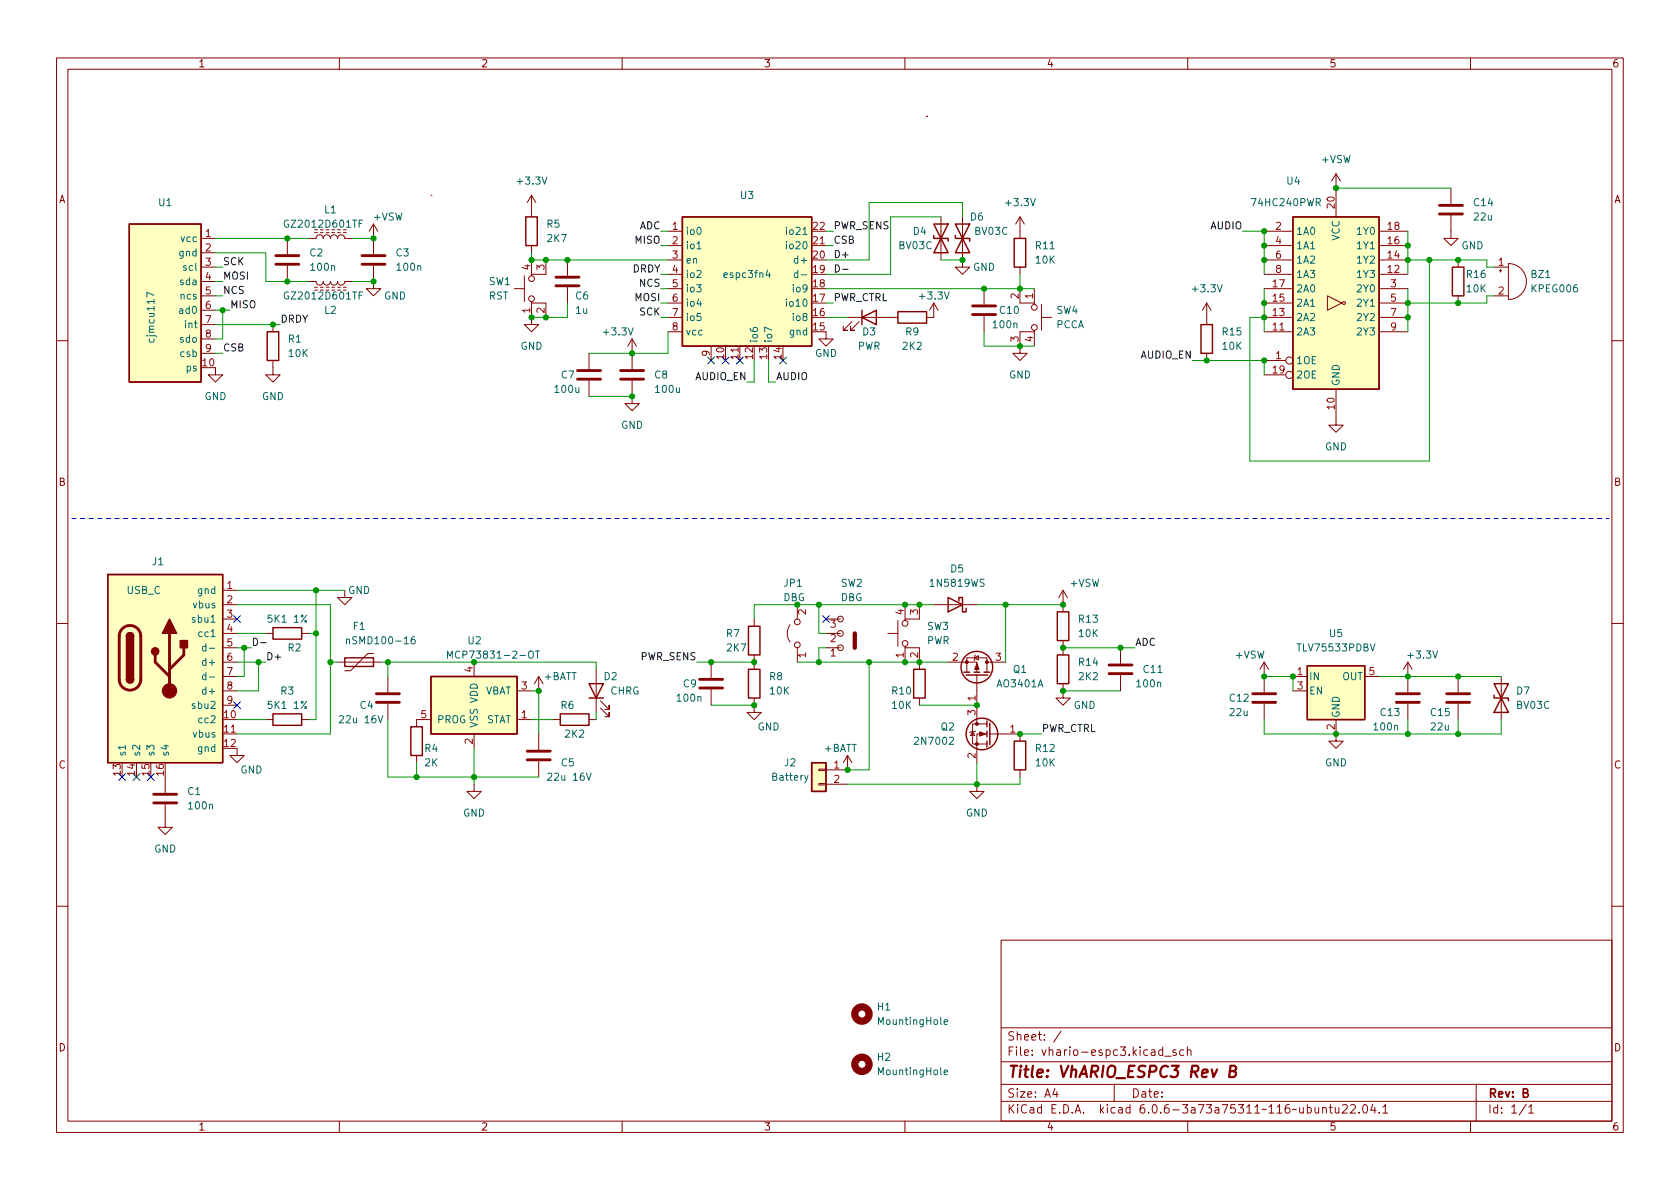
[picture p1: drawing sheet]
<svg xmlns="http://www.w3.org/2000/svg" width="297mm" height="210mm" viewBox="0 0 297 210" stroke-linecap="round" stroke-linejoin="round" font-family="sans-serif">
<g fill="none" stroke="#840000" stroke-width=".18">
<path d="M10 10.2h277v190.1h-277zM12 12.2h273v186.1h-273zM60 10.2v2M110 10.2v2M160 10.2v2M210 10.2v2M260 10.2v2M66 39.6v5.4M66 39.6l-.7 1.3M66 39.6l.8 1.3M76.2 34.5h.1M94 34.5v3.8"/>
<path d="M94 34.5l-.8 1.3M94 34.5l.7 1.3M163.8 20.6h.1M166.4 38.3v7.7M170.2 38.3v8.9h1.2l-1.2 1.3-1.3-1.3h1.3M180.3 38.3l-.7 1.3M180.3 38.3v3.9M180.3 38.3l.8 1.3M236.2 30.7l-.7 1.3M236.2 30.7v7.6M236.2 30.7l.8 1.3M256.5 38.1v4.1h1.3l-1.3 1.2-1.2-1.2h1.2"/>
<path d="M256.5 33.3v2.8M35.6 42.2h2.5M35.6 47.2h2.5M35.6 52.3h2.5M35.6 44.7h2.5M35.6 49.8h2.5M35.6 54.9h2.5M35.6 57.4h2.5M35.6 59.9h2.5M48.3 57.4v1.3M50.8 42.2v2.8M50.8 47v2.8"/>
<path d="M54.6 42.2h1.3a.64 .64 0 0 1 .6-.7 .64 .64 0 0 1 .6 .7 .64 .64 0 0 1 .7-.7 .64 .64 0 0 1 .6 .7 .64 .64 0 0 1 .7-.7 .64 .64 0 0 1 .6 .7 .64 .64 0 0 1 .6-.7 .64 .64 0 0 1 .7 .7h1.2M54.6 49.8h1.3a.64 .64 0 0 0 .6 .6 .64 .64 0 0 0 .6-.6 .64 .64 0 0 0 .7 .6 .64 .64 0 0 0 .6-.6 .64 .64 0 0 0 .7 .6 .64 .64 0 0 0 .6-.6 .64 .64 0 0 0 .6 .6 .64 .64 0 0 0 .7-.6h1.2M55.6 41.1h.5M55.6 50.8h.5M56.6 41.1h.5M56.6 50.8h.5M57.7 41.1h.5M57.7 50.8h.5M58.7 41.1h.5M58.7 50.8h.5M59.7 41.1h.5M59.7 50.8h.5"/>
<path d="M60.7 41.1h.5M60.7 50.8h.5M66 47v4h1.3l-1.3 1.3-1.2-1.3h1.2M90.9 51h1.8M92.7 48.8v4.5M94 53.6v3.8h1.2l-1.2 1.3-1.3-1.3h1.3M94 53.3v.3h2.5v2.5M94 43.4v1.3M94 46v2.5M96.5 46v2.5h-2.5v.3M100.3 46v2.8M100.3 50.8v2.8"/>
<path d="M111.8 59.9l-.8 1.3M111.8 59.9v5.4M111.8 59.9l.7 1.3M118.1 40.9h2.5M118.1 43.4h2.5M118.1 46h2.5M118.1 48.5h2.5M118.1 51h2.5M118.1 53.6h2.5M118.1 56.1h2.5M118.1 58.7h2.5M143.5 43.4h2.5"/>
<path d="M146 58.7v1.2h1.3l-1.3 1.3-1.2-1.3h1.2M149.9 56.1h8.8M150.6 56.9l-1.5 1.5h.8h-.8v-.7M151.9 56.9l-1.5 1.5h.7h-.7v-.7M165.1 53.6v2.5h-1.3M165.1 53.6l-.8 1.3M165.1 53.6l.8 1.3M174 51v2.8M174 55.9v2.8M180.3 51v2.6h2.6v.2M180.3 47.2v1.3M182.9 58.4v.3h-2.6v3.8h1.3l-1.3 1.2-1.2-1.2h1.2"/>
<path d="M182.9 51v2.6M182.9 58.7v2.5M184.1 56.1h1.8M184.1 53.8v4.6M213.4 53.6l-.8 1.3M213.4 53.6v3.8M213.4 53.6l.7 1.3M223.5 40.9h5.1M223.5 43.4h5.1M223.5 46h5.1M223.5 48.5h5.1M223.5 51h5.1"/>
<path d="M223.5 53.6h5.1M223.5 56.1h5.1M223.5 58.7h5.1M234.7 52.3l2.5 1.3-2.5 1.3zM243.8 40.9h5.1M243.8 43.4h5.1M243.8 46h5.1M243.8 48.5h5.1M243.8 51h5.1M243.8 53.6h5.1M243.8 56.1h5.1M243.8 58.7h5.1"/>
<path d="M257.8 46v1.2M257.8 52.3v1.3M264.2 47.2h2.5M264.2 52.3h2.5M265 47.9h.6M265.3 47.6v.5M266.7 46.6a3.2 3.2 0 0 1 3.2 3.2 3.2 3.2 0 0 1-3.2 3.2zM10 60.2h2M35.6 62.5h2.5M38.1 65v1.3h1.3l-1.3 1.3-1.3-1.3h1.3M48.3 63.7v2.6h1.2l-1.2 1.3-1.3-1.3h1.3M104.1 62.5v2.8"/>
<path d="M104.1 67.3v2.8M111.8 67.3v4.1h1.2l-1.2 1.2-1.3-1.2h1.3M125.7 61.2v2.5M130.8 61.2v2.5M213.4 62.5v1.2M223.5 63.7h3.8M223.5 66.3h3.8M236.2 68.8v6.4h1.3l-1.3 1.2-1.3-1.2h1.3M285 60.2h2M10 110.2h2M39.4 112h2.5M39.4 104.4h2.5"/>
<path d="M39.4 106.9h2.5M39.4 109.5h2.5M39.4 114.5h2.5M39.4 117.1h2.5M39.4 119.6h2.5M47 112h1.3M53.3 112h1.3M59.7 117.1h7.6M61 104.4v1.3h1.2l-1.2 1.2-1.3-1.2h1.3M66 115.6h-1l-3 3h-1M68.6 119.6v2.8M83.8 117.1v2.5"/>
<path d="M95.2 119.6v2.6M95.2 119.6l-.7 1.3M95.2 119.6l.8 1.3M105.4 118.4v7.6M125.7 117.1v2.8M133.3 109.5v1.2M133.3 115.8v2.6M139.7 110.5a2.54 2.54 0 0 0 0 3M141 106.9v2.6M141 114.5v2.6M146 112h2.6M146 109.5h2.6"/>
<path d="M146 114.5h2.6M157 112h1.7M158.7 109.7v4.6M160 114.3v.2h2.6v3.9M160 106.9v2.6M160 114.5v2.6M162.6 106.9v2.6h-2.6v.2M165.1 106.9h7.6M167.6 117.1h5.1v1.8M170.9 118.9v-2.6h3.6v2.6M172.3 116.3l.7-.4v.8zM172.5 115.8l-.2 .1v.8l-.1 .1"/>
<path d="M172.7 119.4v8.6M174.5 117.1h3.3M188 104.4l-.8 1.3M188 104.4v3.8M188 113.3v2.5M188 104.4l.7 1.3M198.1 114.5v2.8M198.1 119.4v2.8M223.5 117.1v5.3M223.5 117.1l-.7 1.3M223.5 117.1l.8 1.3M228.6 119.6h2.5"/>
<path d="M241.3 119.6h2.5M248.9 117.1v5.3M248.9 117.1l-.7 1.3M248.9 117.1l.8 1.3M257.8 119.6v2.8M265.4 119.6v7.6M285 110.2h2M29.2 137.4v2.8M39.4 129.8h2.5M39.4 122.2h2.5M39.4 124.7h2.5M41.9 132.3v1.3h1.3l-1.3 1.3-1.3-1.3h1.3"/>
<path d="M47 127.2h1.3M53.3 127.2h1.3M68.6 124.5v2.7M73.7 133.6v1.3M76.2 127.2h-2.5v1.3M83.8 138.7v1.2h1.3l-1.3 1.3-1.3-1.3h1.3M83.8 129.8v2.5M91.4 122.2h2.6M91.4 127.2h2.6M95.2 129.8v2.8M95.2 134.6v2.8M97.8 127.2h1.3"/>
<path d="M104.1 127.2h1.3M106.2 125.2l1.5 1.5v-.7v.7h-.8M106.2 123.9l1.5 1.6v-.8v.8h-.8M125.7 121.9v2.8M133.3 123.4v2.6h1.3l-1.3 1.2-1.2-1.2h1.2M144.8 138.6h1.2v.2h-1.2zM144.8 136h1.2v.3h-1.2zM146 138.7h3.9M149.9 133.6l-.8 1.3M149.9 133.6v2.5h-3.9M149.9 133.6l.7 1.3M162.6 123.4v1.3"/>
<path d="M172 129.4l.3 .6h-.7zM172.5 129.3l-.2 .1h-.7l-.2 .1M172.7 138.7v1.2h1.3l-1.3 1.3-1.3-1.3h1.3M174.5 129.8h-1.8v5.1M174.5 128h-2.5v3.6h2.5M175 129.8h5.3v1.3M180.3 136.1v1.3M188 120.9v2.5h1.2l-1.2 1.3-1.3-1.3h1.3M223.5 124.5v2.7M228.6 122.2h2.5M236.2 127.2v3.9h1.3l-1.3 1.2-1.3-1.2h1.3M248.9 124.5v2.7"/>
<path d="M257.8 124.5v2.7M29.2 142.2v4.1h1.3l-1.3 1.3-1.3-1.3h1.3M10 160.2h2M177 166.3h108v32h-108zM285 160.2h2M60 198.3v2M110 198.3v2M160 198.3v2M177 194.8h108M177 191.8h108M177 187.8h108M177 181.8h108"/>
<path d="M186.5 192.5l-.4 1h1M186.9 193v1M187.6 182.4l-1.3 1.9M197 191.8v3M205.6 185.7l-.5-.1-.2 .3v.4l.1 .3h.6M205.6 185.1v1.5M205.9 186.8h1.2M207.9 185.7l-.3-.1-.2 .2v.3l.5 .1v.4h-.5M209.3 185.7l-.4-.1-.3 .3v.4l.1 .3h.6M209.9 185.8l.2-.2 .4 .1 .1 .9M209.9 185.1v1.5M210 198.3v2"/>
<path d="M233.9 196l.2-.2 .3 .1 .1 .9M233.9 195.8v1M235 195.8h.6M235.2 195.3v1.3l.4 .2M236.1 195.8v1h.4l.2-.1M236.7 195.8v1M237.4 195.5l.5-.2 .2 .2 .1 .3-.9 1h.9M238.8 195.5l.6-.2 .2 .2v.3l-.9 1h.9M240.3 196.7v.1M241.1 195.5l.2-.2a.81 .81 0 0 1 .6 .7 .81 .81 0 0 1-.3 .8h-.2a.81 .81 0 0 1-.3-1.3zM242.7 195.3l-.3 1h.9M243.1 195.8v1"/>
<path d="M243.9 196.7v.1M244.5 195.8l.4-.5v1.5M244.5 196.8h.9M260 198.3v2M261 191.8v6.5M269.9 195.3l-1.3 1.9M270.3 195.8l.4-.5v1.5M270.3 196.8h.9"/>
<circle cx="94" cy="52.8" r=".51"/>
<circle cx="94" cy="49.3" r=".51"/>
<circle cx="182.9" cy="54.4" r=".51"/>
<circle cx="182.9" cy="57.9" r=".51"/>
<circle cx="237.6" cy="53.6" r=".25"/>
<circle cx="228" cy="63.7" r=".63"/>
<circle cx="228" cy="66.3" r=".63"/>
<circle cx="141" cy="110" r=".51"/>
<circle cx="141" cy="114" r=".51"/>
<circle cx="148.6" cy="112" r=".51"/>
<circle cx="148.6" cy="109.5" r=".51"/>
<circle cx="148.6" cy="114.5" r=".51"/>
<circle cx="160" cy="113.8" r=".51"/>
<circle cx="160" cy="110.2" r=".51"/>
</g>
<path d="M217.5 189.4l.8-.1a.46 .46 0 0 0 .3-.4 .46 .46 0 0 0-.4-.4h-.6l-.3 2h.8a.53 .53 0 0 0 .4-.5 .53 .53 0 0 0-.4-.6" fill="none" stroke="#840000" stroke-width=".4"/>
<g fill="none" stroke="#840000" stroke-width=".25">
<path d="M22.9 39.6h12.7v28h-12.7zM93 38.3h2v5.1h-2zM120.6 38.3h22.9v22.9h-22.9zM165.1 39.6l2.5 5.1h-2.5l2.5-5.1zM168.9 39.6l2.5 5.1h-2.5l2.5-5.1zM228.6 38.3h15.2v30.5h-15.2zM47.2 58.7h2.1v5h-2.1zM152.4 56.1l2.5-1.2v2.5zM152.4 54.9v2.5M158.7 55.1h5.1v2h-5.1zM165.1 41.7v.5h2.5v.5M168.9 41.7v.5h2.5v.5"/>
<path d="M179.3 42.2h2.1v5h-2.1zM212.3 57.4h2.1v5.1h-2.1zM256.8 47.2h2v5.1h-2zM19 101.6h20.4v33.3h-20.4zM22.4 112.5a.64 .64 0 0 1 .6-.6 .64 .64 0 0 1 .6 .6M48.3 111h5v2h-5zM61 116.3h5v1.6h-5zM76.2 119.6h15.2v10.2h-15.2zM132.3 110.7h2.1v5.1h-2.1zM132.3 118.4h2.1v5h-2.1zM161.5 118.4h2.1v5h-2.1zM167.6 105.7l2.6 1.2-2.6 1.3z"/>
<path d="M169.5 106.3v-.6h.7v2.5h.6v-.6M170.4 118.9h1M170.8 119.4h3.8M172.2 118.9h1M174 118.9h1M186.9 108.2h2.1v5.1h-2.1zM186.9 115.8h2.1v5.1h-2.1zM231.1 117.7h10.2v9.5h-10.2zM22.4 120.1a.64 .64 0 0 0 .6 .7 .64 .64 0 0 0 .6-.7M48.3 126.2h5v2.1h-5zM72.6 128.5h2.1v5.1h-2.1zM99.1 126.2h5v2.1h-5z"/>
<path d="M104.1 120.9h2.6l-1.3 2.5zM104.1 123.4h2.6M143.5 134.9h2.5v5h-2.5zM174.5 127.5v1M174.5 129.3v1M174.5 131.1v1M175 127.9v3.8M179.3 131.1h2.1v5h-2.1zM264.2 122.9v.5h2.5v.5M264.2 120.9h2.5l-2.5 5.1h2.5z"/>
<circle cx="172.7" cy="118" r="2.79"/>
<circle cx="173.6" cy="129.8" r="2.79"/>
</g>
<g fill="none" stroke="#840000" stroke-width=".51">
<path d="M254.5 37.8h4.1M254.5 36.3h4.1M48.8 46.7h4M48.8 45.2h4M64 46.7h4.1M64 45.2h4.1M98.3 50.5h4.1M98.3 49h4.1M172 55.6h4M172 54.1h4M102.1 67.1h4.1M102.1 65.5h4.1"/>
<path d="M109.7 67.1h4.1M109.7 65.5h4.1M21.6 111.2a1.91 1.91 0 0 1 2.1-.4 1.91 1.91 0 0 1 1.2 1.7v7.6a1.91 1.91 0 0 1-1.9 1.9 1.91 1.91 0 0 1-1.9-1.9v-7.7l.2-.7zM27.4 115.8v1.3l2.6 2.5M30 112v10.2M32.5 114.5v1.3l-2.5 2.6M196.1 119.1h4.1M196.1 117.6h4.1M66.5 124.2h4.1M66.5 122.7h4.1M93.2 134.4h4.1M93.2 132.8h4.1"/>
<path d="M123.7 121.7h4.1M123.7 120.1h4.1M221.5 124.2h4.1M221.5 122.7h4.1M246.9 124.2h4.1M246.9 122.7h4.1M255.8 124.2h4M255.8 122.7h4M27.2 142h4M27.2 140.5h4"/>
</g>
<g fill="#ffffc2" stroke="#ffffc2" stroke-width=".18">
<path d="M120.6 38.3h22.9v22.9h-22.9z"/>
<path d="M22.9 39.6h12.7v28h-12.7z"/>
<path d="M19 101.6h20.4v33.3h-20.4z"/>
<path d="M228.6 38.3h15.2v30.5h-15.2z"/>
<path d="M76.2 119.6h15.2v10.2h-15.2z"/>
<path d="M143.5 134.9h2.5v5h-2.5z"/>
<path d="M231.1 117.7h10.2v9.5h-10.2z"/>
</g>
<g fill="none" stroke="#006464" stroke-width=".18">
<path d="M27.2 52.2l-1.2-.5v.8M123.2 44h.8M135.7 47.8l-.3 .9h.8M136 48.2v.9M141.1 48.3l-.4-.1-.3 .3 .2 .5h.5M36.4 114.3h-.4l-.2 .2 .1 .6h.5M36.4 119.4h-.4l-.2 .2 .1 .5h.5M61.3 113.1l.1-.1 .3 .1 .1 .8M61.3 113v.9M73.3 112.6h-.4a.85 .85 0 0 0 0 1.3l.5-.2v-.4l-.2-.2h-.3l-.2 .2M79.1 116.4v-1.3l.4 .9 .5-.9v1.3M94.7 115.1h.7"/>
<path d="M95 115.1v1.3M66.8 126.6l.5 1.2 .4-1.2M103.7 136.7l.4 1.3 .4-1.3M142.9 137.1l-.4 1.2-.2 .1M166.9 180.7l.6-.1v-.2l-.4-.1-.2 .2 .1 .6h.5M166.9 189.6l.6-.1v-.2l-.4-.1-.2 .2 .1 .6h.5"/>
</g>
<g fill="#840000" stroke="#840000" stroke-width=".25">
<path d="M22.4 120.1h1.2a.64 .64 0 0 1-.6 .7 .64 .64 0 0 1-.6-.7z"/>
<path d="M22.4 112.5h1.2v7.6h-1.2z"/>
<path d="M22.5 112.1a.64 .64 0 0 1 .7-.2 .64 .64 0 0 1 .4 .6h-1.2z"/>
<path d="M30 109.5l1.2 2.5h-2.5z"/>
<path d="M31.9 113.3h1.2v1.2h-1.2z"/>
<circle cx="27.4" cy="115.2" r=".63"/>
</g>
<g fill="#840000" stroke="#840000" stroke-width=".18">
<path d="M172.7 117.3l.4 1.1h-.8z"/>
<path d="M173.2 129.4l1 .4-1 .4z"/>
<circle cx="30" cy="122.2" r="1.27"/>
<circle cx="170.9" cy="117.1" r=".25"/>
<circle cx="174.5" cy="117.1" r=".25"/>
<circle cx="172.7" cy="131.6" r=".25"/>
<circle cx="172.7" cy="128" r=".25"/>
</g>
<g fill="none" stroke="#840000" stroke-width="1.3">
<circle cx="152.4" cy="179.3" r="1.27"/>
<circle cx="152.4" cy="188.2" r="1.27"/>
</g>
<path d="M151.1 112v2.5" fill="none" stroke="#840000" stroke-width=".76"/>
<path d="M147.7 46.8a.64 .64 0 0 1 .7 .7 .64 .64 0 0 1-.7 .6zM149 47.6h.9M44.8 112.9a.64 .64 0 0 1 .8 .6 .64 .64 0 0 1-.8 .6zM46.1 113.7h1" fill="none" stroke="#0f0f0f" stroke-width=".18"/>
<path d="M12.7 91.7h271.8" fill="none" stroke="#0000c2" stroke-width=".18" stroke-dasharray=".8 .8"/>
<g fill="none" stroke="#009600" stroke-width=".18">
<path d="M166.4 38.3h-8.9v10.2h-11.5M170.2 38.3v-2.5h-16.5v10.2h-7.7M236.2 33.3h20.3M38.1 49.8h1.3M38.1 44.7h8.9v5.1h7.6M38.1 54.9h2.5M38.1 57.4h11.4M38.1 42.2h16.5M38.1 47.2h1.3M38.1 52.3h1.3M39.4 54.9v5h-1.3M62.2 49.8h3.8"/>
<path d="M62.2 42.2h3.8M94 44.7v1.3h24.1M100.3 53.6v2.5h-6.3M116.8 56.1h1.3M116.8 51h1.3M116.8 53.6h1.3M116.8 43.4h1.3M116.8 48.5h1.3M116.8 40.9h1.3M118.1 58.7v3.8h-14M146 56.1h3.9M146 51h36.9"/>
<path d="M146 53.6h1.3M146 43.4h1.3M146 40.9h1.3M166.4 46h3.8M174 58.7v2.5h8.9M180.3 48.5v2.5M219.7 40.9h3.8v7.6M223.5 51v7.7M248.9 46h14v1.2h1.3M248.9 40.9v7.6M248.9 51v7.7M252.7 46v35.5h-31.7v-25.4h2.5"/>
<path d="M264.2 52.3h-1.3v1.3h-14M38.1 62.5h1.3M104.1 70.1h7.7M133.3 63.7v3.9h-1.2M135.9 63.7v3.9h1.3M210.8 63.7h12.7v2.6M41.9 106.9h16.5v22.9h-16.5M41.9 117.1h5.1M41.9 104.4h19.1M41.9 112h5.1M41.9 114.5h2.5M43.2 114.5v5.1h-1.3"/>
<path d="M45.7 117.1v5.1h-3.8M54.6 112h1.3M55.9 104.4v22.8h-1.3M58.4 117.1h1.3M67.3 117.1h38.1v1.3M68.6 117.1v2.5M123.2 117.1h10.1M141 117.1h26.6M144.8 106.9v5.1h1.2M146 114.5h-1.2v2.6M153.7 117.1v19h-3.8M165.1 106.9h-31.8v2.6"/>
<path d="M172.7 106.9h15.3M177.8 106.9v10.2M188 114.5h12.7M223.5 119.6h5.1v2.6M243.8 119.6h21.6M41.9 127.2h5.1M68.6 127.2v10.2h26.6M73.7 134.9v2.5M83.8 132.3v6.4M94 122.2h1.2v7.6M94 127.2h3.8M105.4 126v1.2"/>
<path d="M125.7 124.7h7.6M162.6 124.7h10.1M172.7 134.9v3.8M180.3 137.4v1.3h-30.4M180.3 129.8h3.8M188 122.2h10.1M223.5 127.2v2.6h41.9v-2.6M248.9 127.2v2.6M257.8 127.2v2.6"/>
</g>
<g fill="none" stroke="#000084" stroke-width=".18">
<path d="M125.1 63.1l1.2 1.3M126.3 63.1l-1.2 1.3M127.7 63.1l1.2 1.3M128.9 63.1l-1.2 1.3M130.2 63.1l1.2 1.3M131.4 63.1l-1.2 1.3M137.8 63.1l1.2 1.3M139 63.1l-1.2 1.3M41.3 108.9l1.2 1.2M42.5 108.9l-1.2 1.2M145.4 108.9l1.3 1.2M146.7 108.9l-1.3 1.2"/>
<path d="M21 136.8l1.2 1.2M22.2 136.8l-1.2 1.2M23.5 136.8l1.2 1.2M24.7 136.8l-1.2 1.2M26.1 136.8l1.2 1.2M27.3 136.8l-1.2 1.2M41.3 124.1l1.2 1.2M42.5 124.1l-1.2 1.2"/>
</g>
<g fill="#009600" stroke="#009600" stroke-width=".18">
<circle cx="188" cy="122.2" r=".46"/>
<circle cx="198.1" cy="114.5" r=".46"/>
<circle cx="162.6" cy="117.1" r=".46"/>
<circle cx="160" cy="117.1" r=".46"/>
<circle cx="172.7" cy="124.7" r=".46"/>
<circle cx="228.6" cy="119.6" r=".46"/>
<circle cx="248.9" cy="119.6" r=".46"/>
<circle cx="236.2" cy="129.8" r=".46"/>
<circle cx="223.5" cy="119.6" r=".46"/>
<circle cx="180.3" cy="129.8" r=".46"/>
<circle cx="172.7" cy="138.7" r=".46"/>
<circle cx="236.2" cy="33.3" r=".46"/>
<circle cx="223.5" cy="43.4" r=".46"/>
<circle cx="223.5" cy="40.9" r=".46"/>
<circle cx="248.9" cy="46" r=".46"/>
<circle cx="248.9" cy="53.6" r=".46"/>
<circle cx="223.5" cy="46" r=".46"/>
<circle cx="223.5" cy="53.6" r=".46"/>
<circle cx="248.9" cy="43.4" r=".46"/>
<circle cx="252.7" cy="46" r=".46"/>
<circle cx="257.8" cy="129.8" r=".46"/>
<circle cx="248.9" cy="129.8" r=".46"/>
<circle cx="223.5" cy="63.7" r=".46"/>
<circle cx="213.4" cy="63.7" r=".46"/>
<circle cx="223.5" cy="56.1" r=".46"/>
<circle cx="257.8" cy="119.6" r=".46"/>
<circle cx="111.8" cy="62.5" r=".46"/>
<circle cx="111.8" cy="70.1" r=".46"/>
<circle cx="160" cy="106.9" r=".46"/>
<circle cx="162.6" cy="106.9" r=".46"/>
<circle cx="177.8" cy="106.9" r=".46"/>
<circle cx="180.3" cy="61.2" r=".46"/>
<circle cx="180.3" cy="51" r=".46"/>
<circle cx="170.2" cy="46" r=".46"/>
<circle cx="174" cy="51" r=".46"/>
<circle cx="188" cy="114.5" r=".46"/>
<circle cx="188" cy="106.9" r=".46"/>
<circle cx="257.8" cy="53.6" r=".46"/>
<circle cx="248.9" cy="56.1" r=".46"/>
<circle cx="257.8" cy="46" r=".46"/>
<circle cx="68.6" cy="117.1" r=".46"/>
<circle cx="73.7" cy="137.4" r=".46"/>
<circle cx="83.8" cy="137.4" r=".46"/>
<circle cx="55.9" cy="104.4" r=".46"/>
<circle cx="83.8" cy="117.1" r=".46"/>
<circle cx="95.2" cy="122.2" r=".46"/>
<circle cx="153.7" cy="117.1" r=".46"/>
<circle cx="144.8" cy="117.1" r=".46"/>
<circle cx="133.3" cy="117.1" r=".46"/>
<circle cx="144.8" cy="106.9" r=".46"/>
<circle cx="149.9" cy="136.1" r=".46"/>
<circle cx="125.7" cy="117.1" r=".46"/>
<circle cx="133.3" cy="124.7" r=".46"/>
<circle cx="141" cy="106.9" r=".46"/>
<circle cx="94" cy="46" r=".46"/>
<circle cx="66" cy="49.8" r=".46"/>
<circle cx="94" cy="56.1" r=".46"/>
<circle cx="96.5" cy="46" r=".46"/>
<circle cx="96.5" cy="56.1" r=".46"/>
<circle cx="66" cy="42.2" r=".46"/>
<circle cx="100.3" cy="46" r=".46"/>
<circle cx="43.2" cy="114.5" r=".46"/>
<circle cx="58.4" cy="117.1" r=".46"/>
<circle cx="55.9" cy="112" r=".46"/>
<circle cx="45.7" cy="117.1" r=".46"/>
<circle cx="50.8" cy="49.8" r=".46"/>
<circle cx="50.8" cy="42.2" r=".46"/>
<circle cx="48.3" cy="57.4" r=".46"/>
<circle cx="39.4" cy="54.9" r=".46"/>
</g>
<text font-size="2.8" fill="#840000" x="178" y="190.6">Title: VhARIO_ESPC3 Rev B</text>
<g font-size="2.1" fill="#840000">
<text x="178" y="184">Sheet: /</text>
<text x="178" y="186.7">File: vhario-espc3.kicad_sch</text>
<text x="178" y="196.9">KiCad E.D.A. kicad 6.0.6-3a73a75311~116~ubuntu22.04.1</text>
<text x="178" y="194.1">Size: A4</text>
<text x="200" y="194.1">Date:</text>
<text x="263" y="194.1">Rev: B</text>
<text x="263" y="196.9">Id: 1/1</text>
</g>
<g font-size="1.8" fill="#840000">
<text x="35" y="11.9">1</text>
<text x="85" y="11.9">2</text>
<text x="135" y="11.9">3</text>
<text x="185" y="11.9">4</text>
<text x="235" y="11.9">5</text>
<text x="285" y="11.9">6</text>
<text x="10.3" y="35.9">A</text>
<text x="285.3" y="35.9">A</text>
<text x="10.3" y="85.9">B</text>
<text x="285.3" y="85.9">B</text>
<text x="10.3" y="135.9">C</text>
<text x="285.3" y="135.9">C</text>
<text x="10.3" y="185.9">D</text>
<text x="285.3" y="185.9">D</text>
<text x="35" y="199.9">1</text>
<text x="85" y="199.9">2</text>
<text x="135" y="199.9">3</text>
<text x="185" y="199.9">4</text>
<text x="235" y="199.9">5</text>
<text x="285" y="199.9">6</text>
</g>
<g font-size="1.8" fill="#006464">
<text x="233.7" y="28.8">+VSW</text>
<text x="91.6" y="32.6">+3.3V</text>
<text x="130.9" y="35.2">U3</text>
<text x="227.5" y="32.6">U4</text>
<text x="28.1" y="36.4">U1</text>
<text x="50.8" y="40.3">GZ2012D601TF</text>
<text x="57.4" y="37.7">L1</text>
<text x="66" y="39">+VSW</text>
<text x="96.7" y="40.3">R5</text>
<text x="121.2" y="41.5">io0</text>
<text x="139.5" y="41.5">io21</text>
<text x="161.5" y="41.5">D4</text>
<text x="171.6" y="39">D6</text>
<text x="172.4" y="41.5">BV03C</text>
<text x="178" y="36.4">+3.3V</text>
<text x="221.6" y="36.4">74HC240PWR</text>
<text x="229.1" y="41.5">1A0</text>
<text x="240.2" y="41.5">1Y0</text>
<text x="260.7" y="36.4">C14</text>
<text x="260.7" y="39">22u</text>
<text x="31.8" y="45.3">gnd</text>
<text x="32.1" y="42.8">vcc</text>
<text x="32.6" y="47.9">scl</text>
<text x="54.8" y="45.3">C2</text>
<text x="55.1" y="47.9">100n</text>
<text x="70" y="45.3">C3</text>
<text x="70.3" y="47.9">100n</text>
<text x="96.8" y="42.8">2K7</text>
<text x="121.2" y="44.1">io1</text>
<text x="121.2" y="46.6">en</text>
<text x="139.5" y="44.1">io20</text>
<text x="140.9" y="46.6">d+</text>
<text x="159" y="44.1">BV03C</text>
<text x="172" y="47.9">GND</text>
<text x="183.2" y="44.1">R11</text>
<text x="183.2" y="46.6">10K</text>
<text x="229.1" y="44.1">1A1</text>
<text x="229.1" y="46.6">1A2</text>
<text x="236.9" y="42.6" transform="rotate(-90 236.9 42.6)">VCC</text>
<text x="240.2" y="46.6">1Y2</text>
<text x="240.2" y="44.1">1Y1</text>
<text x="258.4" y="44.1">GND</text>
<text x="32" y="50.4">sda</text>
<text x="32" y="53">ncs</text>
<text x="50.8" y="53">GZ2012D601TF</text>
<text x="67.9" y="53">GND</text>
<text x="86.4" y="53">RST</text>
<text x="86.5" y="50.4">SW1</text>
<text x="101.8" y="53">C6</text>
<text x="121.2" y="49.1">io2</text>
<text x="121.2" y="51.7">io3</text>
<text x="128.2" y="49.1">espc3fn4</text>
<text x="140.4" y="51.7">io9</text>
<text x="141.3" y="49.1">d-</text>
<text x="162.8" y="53">+3.3V</text>
<text x="211" y="51.7">+3.3V</text>
<text x="229.1" y="51.7">2A0</text>
<text x="229.1" y="49.1">1A3</text>
<text x="240.2" y="49.1">1Y3</text>
<text x="240.2" y="51.7">2Y0</text>
<text x="259.4" y="49.1">R16</text>
<text x="259.4" y="51.7">10K</text>
<text x="270.8" y="49.1">BZ1</text>
<text x="270.9" y="51.7">KPEG006</text>
<text x="32" y="55.5">ad0</text>
<text x="32.9" y="58">int</text>
<text x="57.4" y="55.5">L2</text>
<text x="101.8" y="55.5">1u</text>
<text x="106.9" y="59.3">+3.3V</text>
<text x="121.2" y="54.2">io4</text>
<text x="121.2" y="56.8">io5</text>
<text x="121.2" y="59.3">vcc</text>
<text x="139.5" y="54.2">io10</text>
<text x="139.8" y="59.3">gnd</text>
<text x="140.4" y="56.8">io8</text>
<text x="152.5" y="59.3">D3</text>
<text x="160.2" y="59.3">R9</text>
<text x="175.7" y="58">100n</text>
<text x="176.8" y="55.5">C10</text>
<text x="186.7" y="58">PCCA</text>
<text x="186.8" y="55.5">SW4</text>
<text x="216.2" y="59.3">R15</text>
<text x="229.1" y="59.3">2A3</text>
<text x="229.1" y="56.8">2A2</text>
<text x="229.1" y="54.2">2A1</text>
<text x="240.2" y="54.2">2Y1</text>
<text x="240.2" y="56.8">2Y2</text>
<text x="240.2" y="59.3">2Y3</text>
<text x="27.3" y="60.2" transform="rotate(-90 27.3 60.2)">cjmcu117</text>
<text x="31.9" y="60.6">sdo</text>
<text x="32" y="63.1">csb</text>
<text x="33" y="65.7">ps</text>
<text x="51" y="60.6">R1</text>
<text x="51.1" y="63.1">10K</text>
<text x="92" y="61.8">GND</text>
<text x="134" y="60.7" transform="rotate(-90 134 60.7)">io6</text>
<text x="136.5" y="60.7" transform="rotate(-90 136.5 60.7)">io7</text>
<text x="144.1" y="63.1">GND</text>
<text x="151.6" y="61.8">PWR</text>
<text x="159.7" y="61.8">2K2</text>
<text x="216.2" y="61.8">10K</text>
<text x="229.1" y="64.4">1OE</text>
<text x="36.1" y="70.7">GND</text>
<text x="46.3" y="70.7">GND</text>
<text x="98.2" y="69.5">100u</text>
<text x="99.2" y="66.9">C7</text>
<text x="115.8" y="66.9">C8</text>
<text x="116" y="69.5">100u</text>
<text x="178.4" y="66.9">GND</text>
<text x="229.1" y="66.9">2OE</text>
<text x="236.9" y="68.3" transform="rotate(-90 236.9 68.3)">GND</text>
<text x="109.8" y="75.8">GND</text>
<text x="234.3" y="79.6">GND</text>
<text x="27" y="99.9">J1</text>
<text x="168.1" y="101.2">D5</text>
<text x="22.4" y="105">USB_C</text>
<text x="34.2" y="107.6">vbus</text>
<text x="35.1" y="105">gnd</text>
<text x="61.5" y="105">GND</text>
<text x="138.4" y="106.3">DBG</text>
<text x="138.7" y="103.8">JP1</text>
<text x="148.6" y="106.3">DBG</text>
<text x="148.7" y="103.8">SW2</text>
<text x="164.7" y="103.8">1N5819WS</text>
<text x="189.2" y="103.8">+VSW</text>
<text x="34.2" y="110.1">sbu1</text>
<text x="35.4" y="112.6">cc1</text>
<text x="47.7" y="110.1">5K1 1%</text>
<text x="62.1" y="113.9">nSMD100-16</text>
<text x="62.5" y="111.4">F1</text>
<text x="82.8" y="113.9">U2</text>
<text x="128.5" y="112.6">R7</text>
<text x="163.8" y="113.9">PWR</text>
<text x="163.9" y="111.4">SW3</text>
<text x="190.8" y="110.1">R13</text>
<text x="190.8" y="112.6">10K</text>
<text x="235.1" y="112.6">U5</text>
<text x="36.2" y="117.7">d+</text>
<text x="36.7" y="115.2">d-</text>
<text x="50.9" y="115.2">R2</text>
<text x="80.4" y="116.5">MCP73831-2-OT</text>
<text x="128.6" y="115.2">2K7</text>
<text x="179.2" y="119">Q1</text>
<text x="190.8" y="117.7">R14</text>
<text x="202.2" y="119">C11</text>
<text x="218.4" y="116.5">+VSW</text>
<text x="229.6" y="115.2">TLV75533PDBV</text>
<text x="249.1" y="116.5">+3.3V</text>
<text x="34.2" y="125.3">sbu2</text>
<text x="36.2" y="122.8">d+</text>
<text x="36.7" y="120.3">d-</text>
<text x="47.7" y="125.3">5K1 1%</text>
<text x="49.7" y="122.8">R3</text>
<text x="63.7" y="125.3">C4</text>
<text x="85.6" y="122.8">VBAT</text>
<text x="96.2" y="120.3">+BATT</text>
<text x="99.2" y="125.3">R6</text>
<text x="106.8" y="120.3">D2</text>
<text x="107.9" y="122.8">CHRG</text>
<text x="119.8" y="124.1">100n</text>
<text x="120.8" y="121.5">C9</text>
<text x="136.1" y="120.3">R8</text>
<text x="136.2" y="122.8">10K</text>
<text x="157.8" y="122.8">R10</text>
<text x="157.8" y="125.3">10K</text>
<text x="176.4" y="121.5">AO3401A</text>
<text x="189.8" y="125.3">GND</text>
<text x="190.8" y="120.3">2K2</text>
<text x="201.1" y="121.5">100n</text>
<text x="217.5" y="124.1">C12</text>
<text x="231.4" y="120.3">IN</text>
<text x="231.4" y="122.8">EN</text>
<text x="237.3" y="120.3">OUT</text>
<text x="268.2" y="122.8">D7</text>
<text x="268.2" y="125.3">BV03C</text>
<text x="34.2" y="130.4">vbus</text>
<text x="35.4" y="127.9">cc2</text>
<text x="60.4" y="127.9">22u 16V</text>
<text x="77.2" y="127.9">PROG</text>
<text x="84.5" y="128.8" transform="rotate(-90 84.5 128.8)">VSS VDD</text>
<text x="85.8" y="127.9">STAT</text>
<text x="100" y="130.4">2K2</text>
<text x="133.9" y="129.2">GND</text>
<text x="162" y="131.7">2N7002</text>
<text x="166.4" y="129.2">Q2</text>
<text x="217.5" y="126.6">22u</text>
<text x="236.9" y="127" transform="rotate(-90 236.9 127)">GND</text>
<text x="243" y="129.2">100n</text>
<text x="244.1" y="126.6">C13</text>
<text x="253" y="126.6">C15</text>
<text x="253.1" y="129.2">22u</text>
<text x="22.2" y="133.9" transform="rotate(-90 22.2 133.9)">s1</text>
<text x="24.8" y="133.9" transform="rotate(-90 24.8 133.9)">s2</text>
<text x="27.3" y="133.9" transform="rotate(-90 27.3 133.9)">s3</text>
<text x="29.8" y="133.9" transform="rotate(-90 29.8 133.9)">s4</text>
<text x="35.1" y="133">gnd</text>
<text x="42.5" y="136.8">GND</text>
<text x="75.1" y="133">R4</text>
<text x="75.1" y="135.5">2K</text>
<text x="99.2" y="135.5">C5</text>
<text x="138.7" y="135.5">J2</text>
<text x="145.7" y="133">+BATT</text>
<text x="183.2" y="133">R12</text>
<text x="183.2" y="135.5">10K</text>
<text x="234.3" y="135.5">GND</text>
<text x="33.2" y="140.6">C1</text>
<text x="33.5" y="143.1">100n</text>
<text x="97.3" y="138">22u 16V</text>
<text x="136.7" y="138">Battery</text>
<text x="81.9" y="144.4">GND</text>
<text x="170.8" y="144.4">GND</text>
<text x="27.2" y="150.7">GND</text>
<text x="155.2" y="178.7">H1</text>
<text x="155.5" y="181.2">MountingHole</text>
<text x="155.2" y="187.6">H2</text>
<text x="155.5" y="190.1">MountingHole</text>
</g>
<g font-size="1.8" fill="#a90000">
<text x="36.3" y="41.9">1</text>
<text x="118.9" y="40.6">1</text>
<text x="143.8" y="40.6">22</text>
<text x="225.6" y="40.6">2</text>
<text x="236" y="36.8" transform="rotate(-90 236 36.8)">20</text>
<text x="245.4" y="40.6">18</text>
<text x="36.3" y="44.4">2</text>
<text x="36.3" y="47">3</text>
<text x="93.7" y="47.7" transform="rotate(-90 93.7 47.7)">4</text>
<text x="96.3" y="47.7" transform="rotate(-90 96.3 47.7)">3</text>
<text x="118.9" y="43.2">2</text>
<text x="118.9" y="45.7">3</text>
<text x="143.8" y="45.7">20</text>
<text x="143.8" y="43.2">21</text>
<text x="225.6" y="43.2">4</text>
<text x="225.6" y="45.7">6</text>
<text x="245.4" y="45.7">14</text>
<text x="245.4" y="43.2">16</text>
<text x="264.9" y="47">1</text>
<text x="36.3" y="49.5">4</text>
<text x="36.3" y="52.1">5</text>
<text x="118.9" y="48.3">4</text>
<text x="118.9" y="50.8">5</text>
<text x="118.9" y="53.3">6</text>
<text x="143.8" y="53.3">17</text>
<text x="143.8" y="50.8">18</text>
<text x="143.8" y="48.3">19</text>
<text x="180.1" y="52.8" transform="rotate(-90 180.1 52.8)">2</text>
<text x="182.6" y="52.8" transform="rotate(-90 182.6 52.8)">1</text>
<text x="225.1" y="53.3">15</text>
<text x="225.1" y="50.8">17</text>
<text x="225.6" y="48.3">8</text>
<text x="245.4" y="48.3">12</text>
<text x="245.9" y="50.8">3</text>
<text x="245.9" y="53.3">5</text>
<text x="264.9" y="52.1">2</text>
<text x="36.3" y="54.6">6</text>
<text x="36.3" y="57.1">7</text>
<text x="36.3" y="59.7">8</text>
<text x="93.7" y="55.4" transform="rotate(-90 93.7 55.4)">1</text>
<text x="96.3" y="55.4" transform="rotate(-90 96.3 55.4)">2</text>
<text x="118.9" y="55.9">7</text>
<text x="118.9" y="58.4">8</text>
<text x="143.8" y="58.4">15</text>
<text x="143.8" y="55.9">16</text>
<text x="225.1" y="58.4">11</text>
<text x="225.1" y="55.9">13</text>
<text x="245.9" y="55.9">7</text>
<text x="245.9" y="58.4">9</text>
<text x="35.8" y="64.8">10</text>
<text x="36.3" y="62.2">9</text>
<text x="125.5" y="63" transform="rotate(-90 125.5 63)">9</text>
<text x="128" y="63.5" transform="rotate(-90 128 63.5)">10</text>
<text x="130.6" y="63.5" transform="rotate(-90 130.6 63.5)">11</text>
<text x="133.1" y="63.5" transform="rotate(-90 133.1 63.5)">12</text>
<text x="135.6" y="63.5" transform="rotate(-90 135.6 63.5)">13</text>
<text x="138.2" y="63.5" transform="rotate(-90 138.2 63.5)">14</text>
<text x="180.1" y="60.4" transform="rotate(-90 180.1 60.4)">3</text>
<text x="182.6" y="60.4" transform="rotate(-90 182.6 60.4)">4</text>
<text x="225.6" y="63.5">1</text>
<text x="225.1" y="66">19</text>
<text x="236" y="72.4" transform="rotate(-90 236 72.4)">10</text>
<text x="40.1" y="104.1">1</text>
<text x="40.1" y="106.7">2</text>
<text x="40.1" y="109.2">3</text>
<text x="40.1" y="111.8">4</text>
<text x="142.5" y="108.7" transform="rotate(-90 142.5 108.7)">2</text>
<text x="146.8" y="113.5">2</text>
<text x="146.8" y="111">3</text>
<text x="159.8" y="108.7" transform="rotate(-90 159.8 108.7)">4</text>
<text x="162.3" y="108.7" transform="rotate(-90 162.3 108.7)">3</text>
<text x="40.1" y="114.3">5</text>
<text x="40.1" y="116.8">6</text>
<text x="40.1" y="119.4">7</text>
<text x="83.6" y="118.9" transform="rotate(-90 83.6 118.9)">4</text>
<text x="142.5" y="116.3" transform="rotate(-90 142.5 116.3)">1</text>
<text x="146.8" y="116.1">1</text>
<text x="159.8" y="116.3" transform="rotate(-90 159.8 116.3)">1</text>
<text x="162.3" y="116.3" transform="rotate(-90 162.3 116.3)">2</text>
<text x="168.4" y="116.8">2</text>
<text x="176" y="116.8">3</text>
<text x="229.4" y="119.4">1</text>
<text x="242.1" y="119.4">5</text>
<text x="40.1" y="121.9">8</text>
<text x="40.1" y="124.5">9</text>
<text x="92.2" y="121.9">3</text>
<text x="172.5" y="123.9" transform="rotate(-90 172.5 123.9)">1</text>
<text x="229.4" y="121.9">3</text>
<text x="39.7" y="127">10</text>
<text x="39.7" y="129.5">11</text>
<text x="74.4" y="127">5</text>
<text x="83.6" y="131.6" transform="rotate(-90 83.6 131.6)">2</text>
<text x="92.2" y="127">1</text>
<text x="172.5" y="126.5" transform="rotate(-90 172.5 126.5)">3</text>
<text x="178.6" y="129.5">1</text>
<text x="236" y="129" transform="rotate(-90 236 129)">2</text>
<text x="21.3" y="137.1" transform="rotate(-90 21.3 137.1)">13</text>
<text x="23.9" y="137.1" transform="rotate(-90 23.9 137.1)">14</text>
<text x="26.4" y="137.1" transform="rotate(-90 26.4 137.1)">15</text>
<text x="29" y="137.1" transform="rotate(-90 29 137.1)">16</text>
<text x="39.7" y="132.1">12</text>
<text x="147.5" y="135.9">1</text>
<text x="172.5" y="134.1" transform="rotate(-90 172.5 134.1)">2</text>
<text x="147.5" y="138.4">2</text>
</g>
<g font-size="1.8" fill="#0f0f0f">
<text x="113" y="40.5">ADC</text>
<text x="147.3" y="40.5">PWR_SENS</text>
<text x="214" y="40.5">AUDIO</text>
<text x="39.4" y="46.9">SCK</text>
<text x="112.3" y="43.1">MISO</text>
<text x="147.3" y="45.6">D+</text>
<text x="147.3" y="43.1">CSB</text>
<text x="39.4" y="49.4">MOSI</text>
<text x="39.4" y="52">NCS</text>
<text x="111.8" y="48.2">DRDY</text>
<text x="112.3" y="53.2">MOSI</text>
<text x="113.1" y="50.7">NCS</text>
<text x="147.3" y="53.2">PWR_CTRL</text>
<text x="40.6" y="54.5">MISO</text>
<text x="49.5" y="57">DRDY</text>
<text x="113.1" y="55.8">SCK</text>
<text x="39.4" y="62.1">CSB</text>
<text x="201.7" y="63.4">AUDIO_EN</text>
<text x="122.9" y="67.2">AUDIO_EN</text>
<text x="137.2" y="67.2">AUDIO</text>
<text x="47" y="116.7">D+</text>
<text x="113.3" y="116.7">PWR_SENS</text>
<text x="200.7" y="114.2">ADC</text>
<text x="184.1" y="129.4">PWR_CTRL</text>
</g>
</svg>
